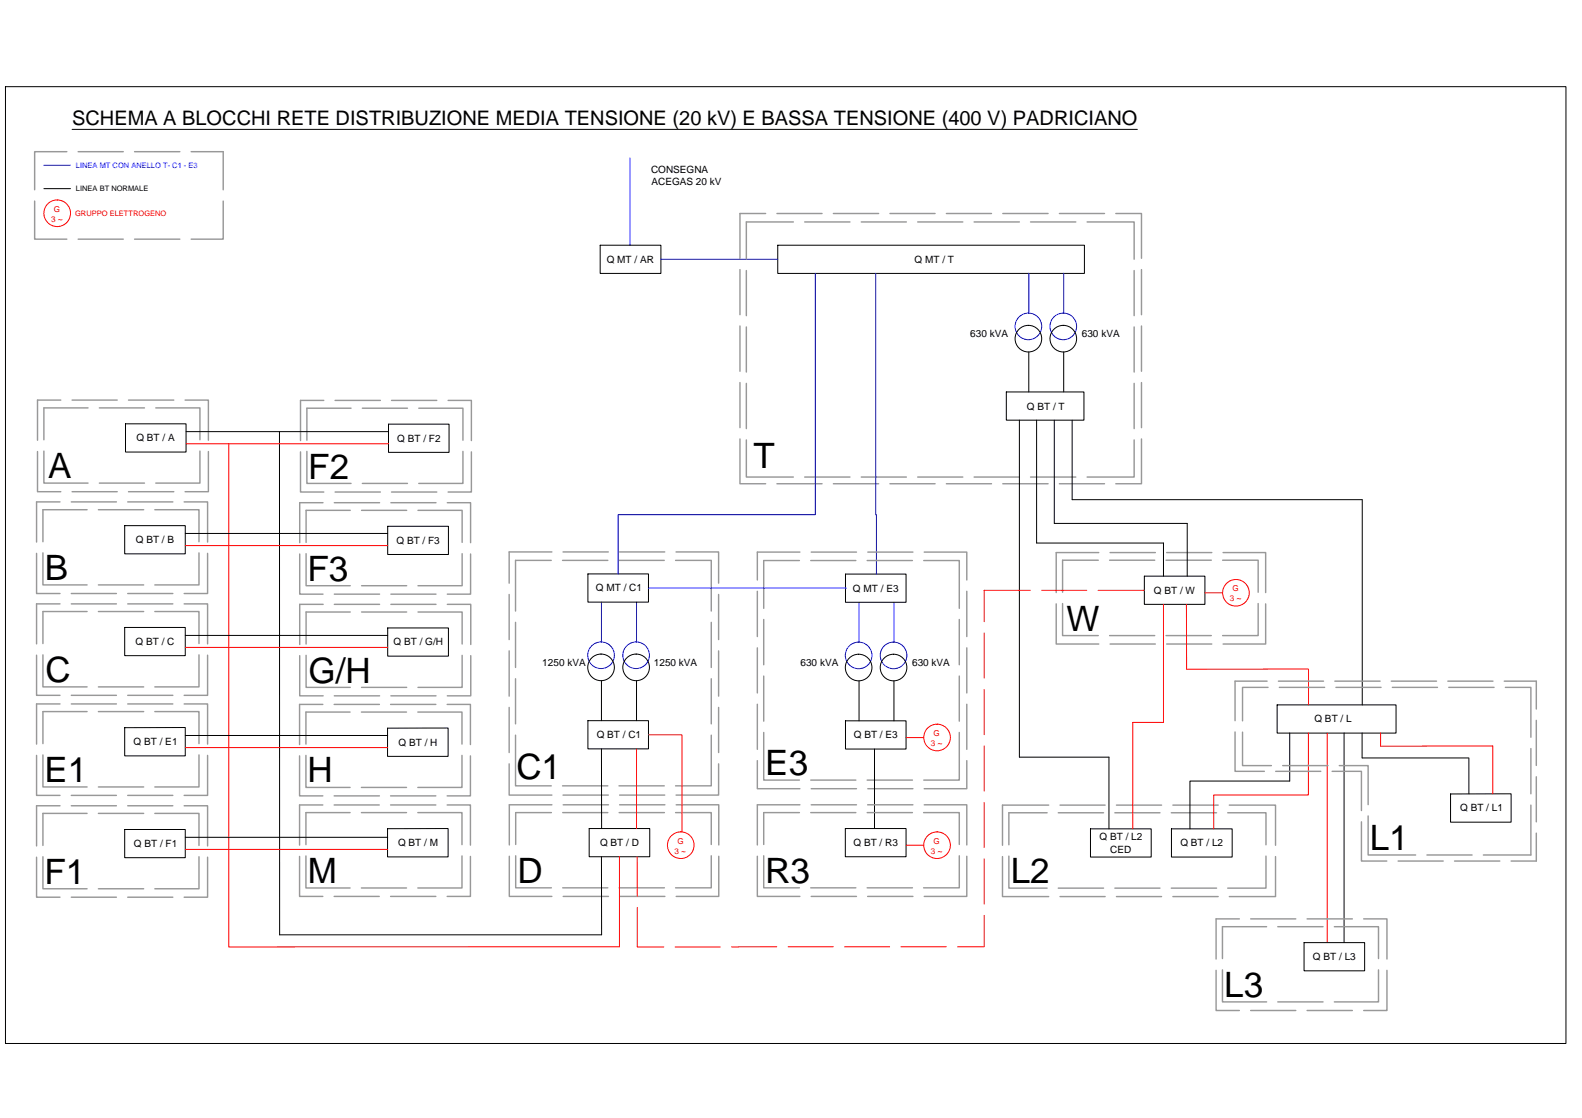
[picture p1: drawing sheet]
<svg xmlns="http://www.w3.org/2000/svg" width="420mm" height="297mm" viewBox="0 0 420 297" stroke-linecap="round" stroke-linejoin="round" font-family="sans-serif">
<!-- layer: 0 -->
<path d="M1.5 23h414.4v254.2h-414.4z" fill="none" stroke="#000" stroke-width=".27"/>
<!-- layer: testi -->
<path d="M19.1 34.4h283" fill="none" stroke="#000" stroke-width=".27"/>
<!-- layer: Linea MT ANELLO T-C1-E3 -->
<g fill="none" stroke="#00f" stroke-width=".27">
<path d="M11.7 43.9h7M167.3 42v23.2M175.5 68.9h31.1M216.5 72.6v64.1h-52.3v15.8M232.6 72.6v64.1M273.2 72.6v10.6M282.5 72.6v10.6M232.8 136.7v15.8M159.7 160v10.6M169.1 160v10.6M172.2 156.3h52.6M228.1 160v10.6"/>
<path d="M237.4 160v10.6"/>
<circle cx="273.1" cy="86.7" r="3.5"/>
<circle cx="282.4" cy="86.7" r="3.5"/>
<circle cx="159.6" cy="174.1" r="3.5"/>
<circle cx="168.9" cy="174.1" r="3.5"/>
<circle cx="228" cy="174.1" r="3.5"/>
<circle cx="237.3" cy="174.1" r="3.5"/>
</g>
<!-- layer: Linea BT norm -->
<g fill="none" stroke="#000" stroke-width=".27">
<path d="M11.7 50.1h7M273.2 93.5v10.6M282.5 93.5v10.6M49.4 114.7h53.8M74.2 114.7l.1 133.7M270.7 111.6v89.6h23.8v19M275.3 111.6v32.7h33.7v8.8M280 111.6v27.5h35.3v14M284.7 111.6v21.2h77.1M361.8 132.8v54.5M49.2 141.7h53.8M49.2 168.8h53.8"/>
<path d="M49.2 195.4h53.8M159.7 180.9v10.6M159.7 199l.1 21.1M169.1 180.9v10.6M228.1 180.9v10.6M232.3 199v21.1M237.4 180.9v10.6M342.5 194.7v12.8h-26.5v12.7M357 194.7v55.7M361.8 194.7v6.7M361.8 201.4h28.2M390.1 201.4v9.5"/>
<path d="M49.2 222.5h53.8M159.7 227.6l.1 20.8h-85.6"/>
<circle cx="273.1" cy="90" r="3.5"/>
<circle cx="282.4" cy="90" r="3.5"/>
<circle cx="159.6" cy="177.3" r="3.5"/>
<circle cx="168.9" cy="177.3" r="3.5"/>
<circle cx="228" cy="177.4" r="3.5"/>
<circle cx="237.3" cy="177.4" r="3.5"/>
</g>
<!-- layer: CONFINI -->
<g fill="none" stroke="#989898" stroke-width=".38">
<path d="M9.2 53.4v10.1h8.6M17.8 40.3h-8.6v10.1M20.8 40.3h11.9M35.7 40.3h12.1M50.8 40.3h8.5v10.1M59.3 53.4v10.1h-8.5M203.3 56.7h-6.8v11.9M206.3 56.7h12M210.7 59h-12.5v9.9M213.7 59h12M221.3 56.7h12.1M228.7 59h12"/>
<path d="M236.4 56.7h11.9M243.7 59h12M251.3 56.7h12M258.7 59h12M266.3 56.7h12.1M273.7 59h12M281.4 56.7h11.9M288.7 59h12.5v9.9M296.3 56.7h6.9v11.9M20.8 63.5h11.9M35.7 63.5h12.1M196.5 71.6v12"/>
<path d="M198.2 71.9v12M301.2 71.9v12M303.2 71.6v12M196.5 86.6v12M198.2 86.9v11.9M301.2 86.9v11.9M303.2 86.6v12M10 120v10.6h6.1M11.7 119.8v8.6h11.7M16.1 106.3h-6.1v10.7M19.1 106.3h12M23.4 108.4h-11.7v8.4"/>
<path d="M26.4 108.4h12M34.1 106.3h12.1M41.4 108.4h11.7v8.4M49.2 106.3h6.1v10.7M53.1 119.8v8.6h-11.7M55.3 120v10.6h-6.1M81.5 119.9v8.5h11.7M86 106.4h-6.2v10.7M89 106.4h12M93.2 108.5h-11.7v8.5M96.2 108.5h12M104 106.4h12"/>
<path d="M111.2 108.5h11.8v8.5M119 106.4h6.2v10.7M123 119.9v8.5h-11.8M196.5 116.6v11.9h6.8M196.5 101.6v12M198.2 116.9v9.8h12.5M198.2 101.9v12M301.2 116.9v9.8h-12.5M301.2 101.9v12M303.2 116.6v11.9h-6.9M303.2 101.6v12M15.9 133.4h-6.2v10.6"/>
<path d="M18.9 133.4h12M19.1 130.6h12M23.1 135.4h-11.7v8.5M26.1 135.4h12.1M26.4 128.4h12M33.9 133.4h12M34.1 130.6h12.1M41.1 135.4h11.7v8.5M48.9 133.4h6.2v10.6M79.8 120.1v10.6h6.2M85.8 133.6h-6.2v10.6M88.8 133.6h12"/>
<path d="M89 130.7h12M93 135.6h-11.7v8.5M96 135.6h12M96.2 128.4h12M103.8 133.6h12M104 130.7h12M111 135.6h11.7v8.5M118.8 133.6h6.2v10.6M125.2 120.1v10.6h-6.2M206.3 128.5h12M213.7 126.7h12M221.3 128.5h12.1"/>
<path d="M228.7 126.7h12M236.4 128.5h11.9M243.7 126.7h12M251.3 128.5h12M258.7 126.7h12M266.3 128.5h12.1M273.7 126.7h12M281.4 128.5h11.9M9.7 147v10.7h6.2M11.4 146.9v8.5h11.7M18.9 157.7h12M26.1 155.4h12.1"/>
<path d="M33.9 157.7h12M52.8 146.9v8.5h-11.7M55.1 147v10.7h-6.2M79.6 147.2v10.7h6.2M81.3 147.1v8.5h11.7M88.8 157.9h12M96 155.6h12M103.8 157.9h12M122.7 147.1v8.5h-11.7M125 147.2v10.7h-6.2M135.2 157.9v12M146.4 148.9h-9.5v13.4"/>
<path d="M146.6 146.6h-11.4v8.3M149.4 148.9h12M149.5 146.6h12.1M164.4 148.9h12M164.6 146.6h11.9M179.4 148.9h9.5v13.4M179.5 146.6h11.4v8.3M190.9 157.9v12M201.1 157.1v12M212.3 148.9h-9.5v12.7M212.4 146.7h-11.3v7.4M215.3 148.9h12"/>
<path d="M215.4 146.7h12.1M230.3 148.9h12M230.5 146.7h12M245.3 148.9h9.5v12.7M245.5 146.7h11.3v7.4M256.8 157.1v12M291.7 148.8h-9.5v8.6M291.8 146.8h-11.3v10.6M294.7 148.8h12M294.8 146.8h12M309.7 148.8h12M309.9 146.8h11.9"/>
<path d="M324.7 148.8h9.5v8.6M324.8 146.8h11.3v10.6M9.7 174.1v10.6h6.2M11.4 174v8.5h11.7M15.9 160.4h-6.2v10.7M18.9 160.4h12M23.1 162.5h-11.7v8.5M26.1 162.5h12.1M33.9 160.4h12M41.1 162.5h11.7v8.5M48.9 160.4h6.2v10.7M52.8 174v8.5h-11.7"/>
<path d="M55.1 174.1v10.6h-6.2M79.6 174.2v10.7h6.2M81.3 174.1v8.5h11.7M85.8 160.6h-6.2v10.6M88.8 160.6h12M93 162.6h-11.7v8.5M96 162.6h12M103.8 160.6h12M111 162.6h11.7v8.5M118.8 160.6h6.2v10.6M122.7 174.1v8.5h-11.7M125 174.2v10.7h-6.2"/>
<path d="M135.2 172.9v12.1M136.9 165.4v11.9M188.9 165.4v11.9M190.9 172.9v12.1M201.1 172.1v12M202.8 164.6v12M202.8 179.6v12M254.8 164.6v12M254.8 179.6v12M256.8 172.1v12M280.5 160.4v10.7h11.3M282.2 160.4v8.5h9.5"/>
<path d="M294.7 168.9h12M294.8 171.1h12M309.7 168.9h12M309.9 171.1h11.9M334.2 160.4v8.5h-9.5M336.1 160.4v10.7h-11.3M15.9 187h-6.2v10.7M18.9 187h12M18.9 184.7h12M23.1 189.1h-11.7v8.5M26.1 189.1h12.1M26.1 182.5h12.1"/>
<path d="M33.9 187h12M33.9 184.7h12M41.1 189.1h11.7v8.5M48.9 187h6.2v10.7M85.7 187.2h-6.1v10.6M88.7 187.2h12.1M88.8 184.9h12M93 189.2h-11.7v8.5M96 189.2h12M96 182.6h12M103.7 187.2h12.1M103.8 184.9h12"/>
<path d="M111 189.2h11.7v8.5M118.8 187.2h6.1v10.6M135.2 188v11.9M136.9 195.3v13.5h9.5M136.9 180.3v12M188.9 195.3v13.5h-9.5M188.9 180.3v12M190.9 188v11.9M201.1 187.1v12M202.8 194.6v12.7h9.5M254.8 194.6v12.7h-9.5M256.8 187.1v12"/>
<path d="M328 194.5v10.4h7.8M330 194.5v8.9h7.7M336.5 181h-8.5v10.5M336.8 182.6h-6.8v8.9M339.5 181h12M339.8 182.6h12M354.5 181h12M354.8 182.6h12M369.5 181h12M369.8 182.6h12M384.5 181h12M384.8 182.6h12"/>
<path d="M399.5 181h8.5v7.4M399.8 182.6h6.8v13.3M406.6 198.9v12M408 191.4v12M9.7 200.7v10.6h6.2M11.4 200.6v8.5h11.7M15.9 214.1h-6.2v10.6M18.9 211.3h12M18.9 214.1h12M23.1 216.1h-11.7v8.5M26.1 209.1h12.1M26.1 216.1h12.1"/>
<path d="M33.9 211.3h12M33.9 214.1h12M41.1 216.1h11.7v8.5M48.9 214.1h6.2v10.6M52.8 200.6v8.5h-11.7M55.1 200.7v10.6h-6.2M79.6 200.8v10.7h6.1M81.3 200.7v8.5h11.7M85.7 213.9h-6.1v10.6M88.7 211.5h12.1M88.7 213.9h12M93 215.9h-11.7v8.5"/>
<path d="M96 215.9h12M96 209.2h12M103.7 211.5h12.1M103.7 213.9h12.1M111 215.9h11.7v8.5M118.8 213.9h6.1v10.6M122.7 200.7v8.5h-11.7M124.9 200.8v10.7h-6.1M135.2 202.9v8.3h11.4M146.4 215.9h-9.4v8.5M146.6 213.8h-11.3v10.7M149.4 208.8h12"/>
<path d="M149.5 215.9h11.9M149.5 211.2h12.1M149.6 213.8h12M164.4 208.8h12M164.4 215.9h12.1M164.6 211.2h11.9M164.6 213.8h12M179.4 215.9h9.5v8.5M179.6 213.8h11.3v10.7M190.9 202.9v8.3h-11.4M201.1 202.1v7.5h11.3M212.3 215.9h-9.5v8.5"/>
<path d="M212.4 213.8h-11.3v10.7M215.3 207.3h12M215.3 215.9h12M215.4 209.6h12.1M215.4 213.8h12.1M230.3 207.3h12M230.3 215.9h12M230.4 213.8h12.1M230.5 209.6h12M245.3 215.9h9.5v8.5M245.5 213.8h11.3v10.7M256.8 202.1v7.5h-11.3"/>
<path d="M278.1 215.9h-10.2v8.6M278.5 213.9h-12.3v10.7M281.1 215.9h12M281.5 213.9h12M296.1 215.9h12M296.5 213.9h12M311.1 215.9h12M311.5 213.9h12M326.1 215.9h10.1v8.6M326.5 213.9h12.3v10.7M338.8 204.9h12M340.7 203.4h12"/>
<path d="M353.8 204.9h7.8v10.4M355.7 203.4h7.7v10.4M361.6 218.4v10.4h6.7M363.4 216.8v10.4h12.6M406.6 213.9v13.3h-12.6M408 206.4v12M9.7 227.8v10.6h6.2M11.4 227.6v8.5h11.7M18.9 238.4h12M26.1 236.1h12.1M33.9 238.4h12M52.8 227.6v8.5h-11.7"/>
<path d="M55.1 227.8v10.6h-6.2M79.6 227.5v10.7h6.1M81.3 227.4v8.5h11.7M88.7 238.2h12M96 235.9h12M103.7 238.2h12.1M122.7 227.4v8.5h-11.7M124.9 227.5v10.7h-6.1M135.3 227.5v10.7h11.3M137 227.4v8.5h9.4M149.5 235.9h11.9M149.6 238.2h12"/>
<path d="M164.4 235.9h12.1M164.6 238.2h12M188.9 227.4v8.5h-9.5M190.9 227.5v10.7h-11.3M201.1 227.5v10.7h11.3M202.8 227.4v8.5h9.5M215.3 235.9h12M215.4 238.2h12.1M230.3 235.9h12M230.4 238.2h12.1M254.8 227.4v8.5h-9.5M256.8 227.5v10.7h-11.3"/>
<path d="M266.2 227.6v10.6h12.3M267.9 227.5v8.5h10.2M281.1 236h12M281.5 238.2h12M296.1 236h12M296.5 238.2h12M311.1 236h12M311.5 238.2h12M336.2 227.5v8.5h-10.1M338.8 227.6v10.6h-12.3M371.3 228.8h12M379 227.2h12"/>
<path d="M386.3 228.8h12M408 221.4v7.4h-6.7M323 257.8v10.7h6.2M324.7 257.7v8.5h11.7M329.2 244.1h-6.2v10.7M332.2 244.1h11.9M336.4 246.2h-11.7v8.5M339.4 246.2h12M347.1 244.1h12.1M354.4 246.2h11.7v8.5M362.2 244.1h6.2v10.7M366.1 257.7v8.5h-11.7"/>
<path d="M368.4 257.8v10.7h-6.2M332.2 268.5h11.9M339.4 266.2h12M347.1 268.5h12.1"/>
</g>
<!-- layer: edifici -->
<g fill="none" stroke="#000" stroke-width=".27">
<path d="M159.4 65.2h16.1v7.4h-16.1zM206.6 65.2h81.4v7.4h-81.4zM33.3 112.6h16.1v7.5h-16.1zM103.2 112.7h16.1v7.5h-16.1zM267.3 104.1h20.6v7.5h-20.6zM33.1 139.7h16.1v7.5h-16.1zM103 139.8h16.1v7.5h-16.1zM156.1 152.5h16.1v7.5h-16.1zM224.6 152.5h16v7.5h-16zM303.9 153.1h16.1v7.5h-16.1zM33.1 166.7h16.1v7.5h-16.1zM103 166.8h16.1v7.5h-16.1z"/>
<path d="M33.1 193.3h16.1v7.5h-16.1zM102.9 193.5l16.1-.1v7.6h-16.1zM156.1 191.5h16.1v7.5h-16.1zM224.6 191.5h16v7.5h-16zM339.2 187.3h31.6v7.5h-31.6zM385.2 210.9h16.1v7.5h-16.1zM33.1 220.4h16.1v7.5h-16.1zM102.9 220.2l16.1-.1v7.6h-16.1zM156.5 220.1h16.1v7.5h-16.1zM224.5 220.1h16.1v7.5h-16.1zM289.6 220.2h16.1v7.5h-16.1zM311.1 220.2h16.2v7.5h-16.2z"/>
<path d="M346.3 250.4h16.1v7.5h-16.1z"/>
</g>
<!-- layer: Linea BT priv -->
<g fill="none" stroke="#f00" stroke-width=".27">
<path d="M49.4 117.9h53.8M60.8 117.9v133.7h103.7v-24M49.2 144.9h53.8M273.7 156.8h-12.3v8.4M276.7 156.8h11.9M291.6 156.8h12.3M320 157.5h4.7M49.2 172h53.8M261.4 168.2v12M309 160.6v31.3h-8.2v28.3M315.1 160.6v17.2h32.4v9.5M49.2 198.6h53.8"/>
<path d="M169.1 199v21.1M172.2 195.2h8.9v25.8M240.6 196h4.7M261.4 183.2v12M261.4 198.2v12M347.5 194.7v16.5h-25.2v9M352.5 194.7v55.6M366.7 194.7v3.5h29.8v12.7M261.4 213.2v12M49.2 225.7h53.8M169.2 227.6l.1 10.5M240.6 224.6h4.7"/>
<path d="M261.4 228.2v12M169.3 241.1v10.5h7M179.3 251.6h12M206.3 251.5l-12 .1M209.3 251.5h12M224.3 251.5h12M239.3 251.5h12M254.3 251.5h7M261.4 243.2v8.3"/>
<circle cx="15.2" cy="56.7" r="3.5"/>
<circle cx="328.2" cy="157.5" r="3.5"/>
<circle cx="248.9" cy="195.9" r="3.5"/>
<circle cx="180.8" cy="224.6" r="3.5"/>
<circle cx="248.9" cy="224.6" r="3.5"/>
</g>
<g font-size="9.3">
<text x="200.1" y="124.2">T</text>
<text x="12.8" y="127.1">A</text>
<text x="81.9" y="127.2">F2</text>
<text x="11.9" y="154.1">B</text>
<text x="81.7" y="154.3">F3</text>
<text x="283.3" y="167.6">W</text>
<text x="12.1" y="181.3">C</text>
<text x="82" y="181.4">G/H</text>
<text x="11.8" y="207.8">E1</text>
<text x="81.7" y="207.9">H</text>
<text x="137.1" y="206.9">C1</text>
<text x="203.3" y="206">E3</text>
<text x="363.8" y="225.8">L1</text>
<text x="11.8" y="234.9">F1</text>
<text x="81.7" y="234.6">M</text>
<text x="137.4" y="234.6">D</text>
<text x="203.3" y="234.6">R3</text>
<text x="268.4" y="234.7">L2</text>
<text x="325.1" y="264.9">L3</text>
</g>
<text font-size="5.3" x="19.1" y="33.3">SCHEMA A BLOCCHI RETE DISTRIBUZIONE MEDIA TENSIONE (20 kV) E BASSA TENSIONE (400 V) PADRICIANO</text>
<g font-size="2.7">
<text x="172.9" y="46.1">CONSEGNA</text>
<text x="173" y="49.3">ACEGAS 20 kV</text>
<text x="161.1" y="69.8">Q MT / AR</text>
<text x="242.9" y="69.8">Q MT / T</text>
<text x="257.7" y="89.6">630 kVA</text>
<text x="287.3" y="89.5">630 kVA</text>
<text x="272.7" y="108.9">Q BT / T</text>
<text x="36.2" y="117.3">Q BT / A</text>
<text x="105.5" y="117.3">Q BT / F2</text>
<text x="36.1" y="144.3">Q BT / B</text>
<text x="105.3" y="144.5">Q BT / F3</text>
<text x="158.3" y="157.1">Q MT / C1</text>
<text x="226.5" y="157.2">Q MT / E3</text>
<text x="306.5" y="157.7">Q BT / W</text>
<text x="36" y="171.4">Q BT / C</text>
<text x="104.5" y="171.5">Q BT / G/H</text>
<text x="144" y="176.9">1250 kVA</text>
<text x="173.7" y="176.9">1250 kVA</text>
<text x="212.6" y="177">630 kVA</text>
<text x="242.2" y="176.9">630 kVA</text>
<text x="349.1" y="191.9">Q BT / L</text>
<text x="35.5" y="198">Q BT / E1</text>
<text x="158.5" y="196.1">Q BT / C1</text>
<text x="226.8" y="196.2">Q BT / E3</text>
<text x="105.8" y="198.1">Q BT / H</text>
<text x="387.8" y="215.6">Q BT / L1</text>
<text x="35.6" y="225">Q BT / F1</text>
<text x="105.7" y="224.8">Q BT / M</text>
<text x="159.4" y="224.8">Q BT / D</text>
<text x="226.7" y="224.8">Q BT / R3</text>
<text x="292" y="223.3">Q BT / L2</text>
<text x="294.9" y="226.5">CED</text>
<text x="313.5" y="224.9">Q BT / L2</text>
<text x="348.7" y="255.1">Q BT / L3</text>
</g>
<g font-size="2.1" fill="#f00">
<text x="13.6" y="58.9">3 ~</text>
<text x="14.3" y="56.3">G</text>
<text x="326.6" y="159.8">3 ~</text>
<text x="327.3" y="157.1">G</text>
<text x="248" y="195.5">G</text>
<text x="247.2" y="198.2">3 ~</text>
<text x="179.2" y="226.8">3 ~</text>
<text x="179.9" y="224.2">G</text>
<text x="247.2" y="226.8">3 ~</text>
<text x="248" y="224.2">G</text>
</g>
<text font-size="2" fill="#00f" x="20.2" y="44.6">LINEA MT CON ANELLO T- C1 - E3</text>
<text font-size="2" x="20.2" y="50.8">LINEA BT NORMALE</text>
<text font-size="2" fill="#f00" x="20" y="57.4">GRUPPO ELETTROGENO</text>
</svg>
